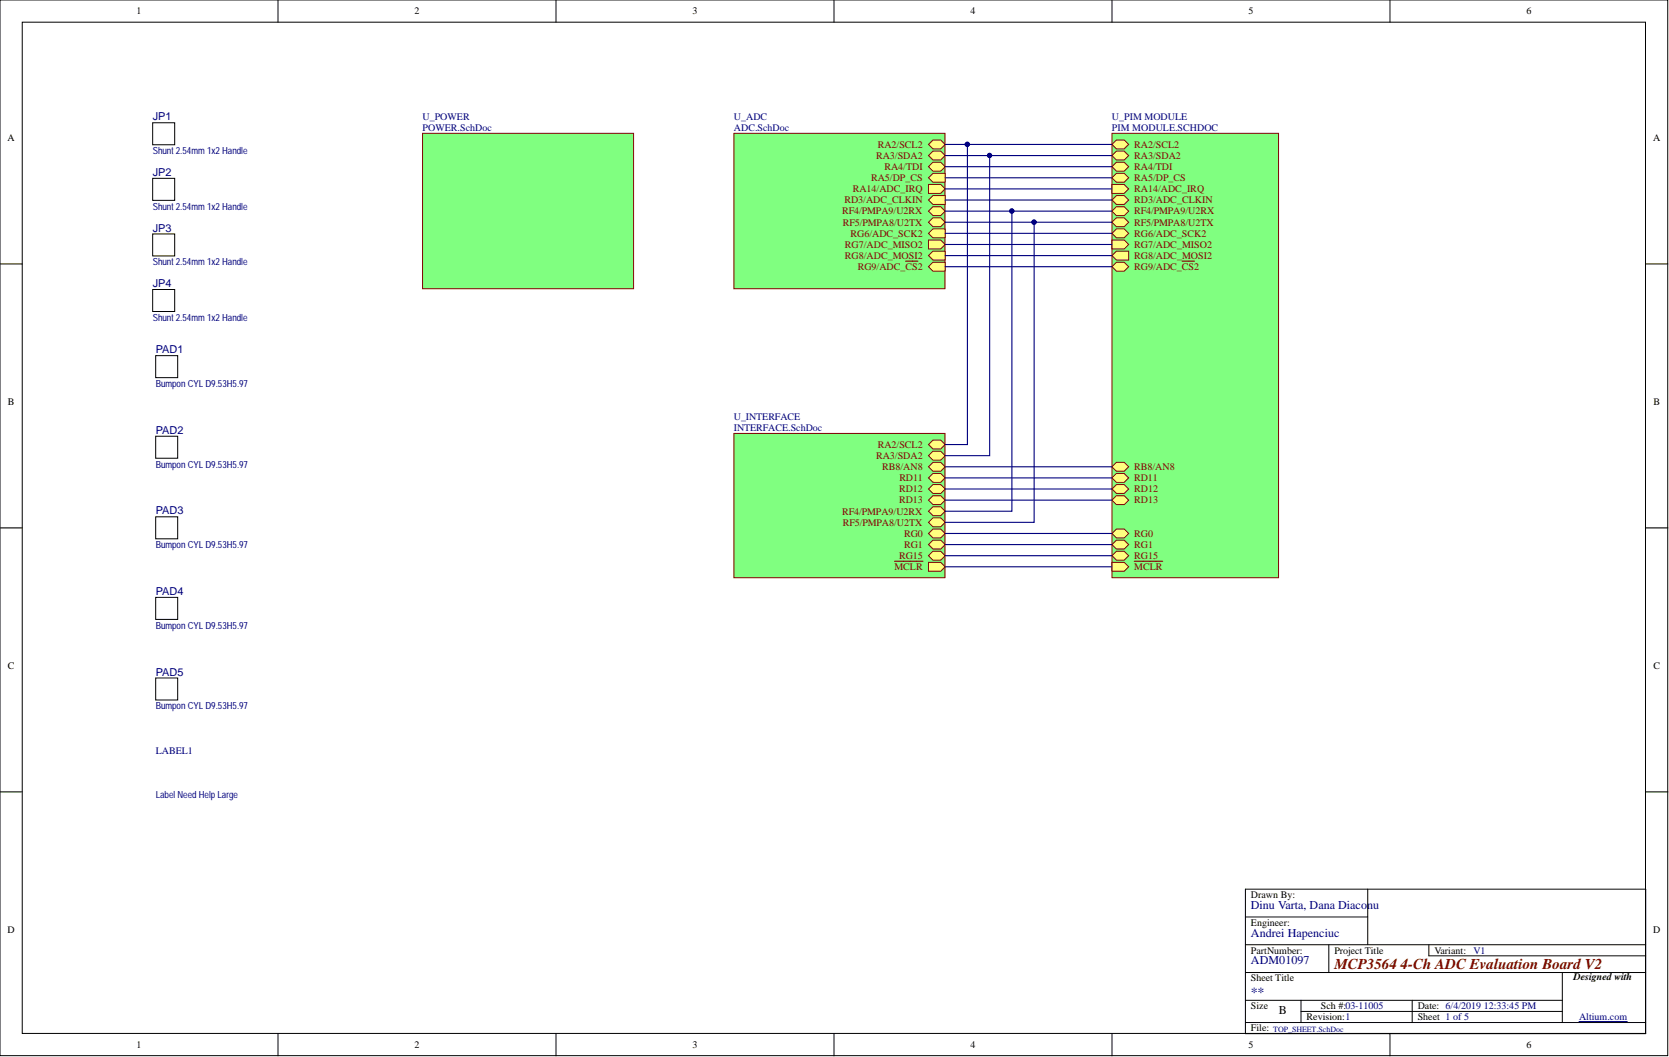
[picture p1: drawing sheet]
<svg xmlns="http://www.w3.org/2000/svg" width="381mm" height="241mm" viewBox="0 0 381 241" stroke-linecap="round" stroke-linejoin="round" font-family="sans-serif">
<g fill="#fff" stroke="#000" stroke-width=".23">
<path d="M0 0h380.7v241h-380.7z"/>
<path d="M5.1 5.1h370.5v230.8h-370.5z"/>
</g>
<g fill="none" stroke="#000" stroke-width=".23">
<path d="M63.5 0v5.1M126.9 0v5.1M190.4 0v5.1M253.8 0v5.1M317.3 0v5.1M34.9 28h5v5.1h-5zM34.9 53.4h5v5h-5zM34.9 40.7h5v5h-5zM0 60.3h5.1M34.9 66.1h5v5h-5zM375.7 60.3h5.1M35.5 81.2h5.1v5h-5.1z"/>
<path d="M35.5 99.6h5.1v5h-5.1zM35.5 118h5.1v5h-5.1zM0 120.5h5.1M35.5 136.4h5.1v5h-5.1zM375.7 120.5h5.1M35.5 154.8h5.1v5h-5.1zM0 180.8h5.1M375.7 180.8h5.1M284.3 209.3h27.9M284.3 215.7h91.4M284.3 203h91.4v33h-91.4zM303.3 215.7v6.3"/>
<path d="M312.2 203v12.7M326.2 215.7v2.5h49.5M63.5 236v5M126.9 236v5M190.4 236v5M253.8 236v5M284.3 222h91.4M284.3 233.4h91.4M284.3 228.4h72.3M297 228.4v5M297 230.9h59.6M317.3 236v5"/>
<path d="M322.4 228.4v5M356.6 222v11.4"/>
</g>
<path d="M356.6 222.3h17.8v11.1h-17.8z" fill="#fff" stroke="#fff" stroke-width=".23"/>
<path d="M360.5 233.2h11" fill="none" stroke="#000080" stroke-width=".23"/>
<g fill="#80ff80" stroke="#800000" stroke-width=".23">
<path d="M96.5 30.4h48.1v35.5h-48.1z"/>
<path d="M253.8 30.4h38.1v101.5h-38.1z"/>
</g>
<path d="M253.8 38.1l1.1-1.1h1.7l1 1.1-1 1h-1.7z" fill-rule="evenodd" fill="#ffff80"/>
<path d="M253.8 38.1l1.1-1.1h1.7l1 1.1-1 1h-1.7z" fill="none" stroke="#800000" stroke-width=".23"/>
<path d="M253.8 126.9l1.1-1.1h1.7l1 1.1-1 1h-1.7z" fill-rule="evenodd" fill="#ffff80"/>
<path d="M253.8 126.9l1.1-1.1h1.7l1 1.1-1 1h-1.7z" fill="none" stroke="#800000" stroke-width=".23"/>
<path d="M253.8 106.6l1.1-1.1h1.7l1 1.1-1 1h-1.7z" fill-rule="evenodd" fill="#ffff80"/>
<path d="M253.8 106.6l1.1-1.1h1.7l1 1.1-1 1h-1.7z" fill="none" stroke="#800000" stroke-width=".23"/>
<path d="M253.8 121.8l1.1-1h1.7l1 1-1 1h-1.7z" fill-rule="evenodd" fill="#ffff80"/>
<path d="M253.8 121.8l1.1-1h1.7l1 1-1 1h-1.7z" fill="none" stroke="#800000" stroke-width=".23"/>
<path d="M253.8 124.3l1.1-1h1.7l1 1-1 1h-1.7z" fill-rule="evenodd" fill="#ffff80"/>
<path d="M253.8 124.3l1.1-1h1.7l1 1-1 1h-1.7z" fill="none" stroke="#800000" stroke-width=".23"/>
<path d="M253.8 114.2l1.1-1h1.7l1 1-1 1h-1.7z" fill-rule="evenodd" fill="#ffff80"/>
<path d="M253.8 114.2l1.1-1h1.7l1 1-1 1h-1.7z" fill="none" stroke="#800000" stroke-width=".23"/>
<path d="M253.8 48.2l1.1-1h1.7l1 1-1 1h-1.7z" fill-rule="evenodd" fill="#ffff80"/>
<path d="M253.8 48.2l1.1-1h1.7l1 1-1 1h-1.7z" fill="none" stroke="#800000" stroke-width=".23"/>
<path d="M253.8 50.7l1.1-1h1.7l1 1-1 1.1h-1.7z" fill-rule="evenodd" fill="#ffff80"/>
<path d="M253.8 50.7l1.1-1h1.7l1 1-1 1.1h-1.7z" fill="none" stroke="#800000" stroke-width=".23"/>
<path d="M253.8 33l1.1-1h1.7l1 1-1 1h-1.7z" fill-rule="evenodd" fill="#ffff80"/>
<path d="M253.8 33l1.1-1h1.7l1 1-1 1h-1.7z" fill="none" stroke="#800000" stroke-width=".23"/>
<path d="M253.8 35.5l1.1-1h1.7l1 1-1 1h-1.7z" fill-rule="evenodd" fill="#ffff80"/>
<path d="M253.8 35.5l1.1-1h1.7l1 1-1 1h-1.7z" fill="none" stroke="#800000" stroke-width=".23"/>
<path d="M253.8 58.4l1.1-1.1h2.7v2.1h-2.7z" fill-rule="evenodd" fill="#ffff80"/>
<path d="M253.8 58.4l1.1-1.1h2.7v2.1h-2.7z" fill="none" stroke="#800000" stroke-width=".23"/>
<path d="M253.8 53.3l1.1-1h1.7l1 1-1 1h-1.7z" fill-rule="evenodd" fill="#ffff80"/>
<path d="M253.8 53.3l1.1-1h1.7l1 1-1 1h-1.7z" fill="none" stroke="#800000" stroke-width=".23"/>
<path d="M253.8 60.9l1.1-1h1.7l1 1-1 1h-1.7z" fill-rule="evenodd" fill="#ffff80"/>
<path d="M253.8 60.9l1.1-1h1.7l1 1-1 1h-1.7z" fill="none" stroke="#800000" stroke-width=".23"/>
<path d="M269.9 59.6h2.8" fill="none" stroke="#800000" stroke-width=".25"/>
<path d="M253.8 40.6l1.1-1h1.7l1 1-1 1h-1.7z" fill-rule="evenodd" fill="#ffff80"/>
<path d="M253.8 40.6l1.1-1h1.7l1 1-1 1h-1.7z" fill="none" stroke="#800000" stroke-width=".23"/>
<path d="M253.8 45.7l1.1-1.1h1.7l1 1.1-1 1h-1.7z" fill-rule="evenodd" fill="#ffff80"/>
<path d="M253.8 45.7l1.1-1.1h1.7l1 1.1-1 1h-1.7z" fill="none" stroke="#800000" stroke-width=".23"/>
<path d="M253.8 54.8h2.8l1 1-1 1h-2.8z" fill-rule="evenodd" fill="#ffff80"/>
<path d="M253.8 54.8h2.8l1 1-1 1h-2.8z" fill="none" stroke="#800000" stroke-width=".23"/>
<path d="M253.8 111.6l1.1-1h1.7l1 1-1 1.1h-1.7z" fill-rule="evenodd" fill="#ffff80"/>
<path d="M253.8 111.6l1.1-1h1.7l1 1-1 1.1h-1.7z" fill="none" stroke="#800000" stroke-width=".23"/>
<path d="M253.8 109.1l1.1-1h1.7l1 1-1 1h-1.7z" fill-rule="evenodd" fill="#ffff80"/>
<path d="M253.8 109.1l1.1-1h1.7l1 1-1 1h-1.7z" fill="none" stroke="#800000" stroke-width=".23"/>
<path d="M253.8 42.1h2.8l1 1-1 1h-2.8z" fill-rule="evenodd" fill="#ffff80"/>
<path d="M253.8 42.1h2.8l1 1-1 1h-2.8z" fill="none" stroke="#800000" stroke-width=".23"/>
<path d="M253.8 128.4h2.8l1 1-1 1h-2.8z" fill-rule="evenodd" fill="#ffff80"/>
<path d="M253.8 128.4h2.8l1 1-1 1h-2.8z" fill="none" stroke="#800000" stroke-width=".23"/>
<path d="M258.9 128.1h6.5" fill="none" stroke="#800000" stroke-width=".25"/>
<path d="M167.5 30.4h48.2v35.5h-48.2z" fill="#80ff80" stroke="#800000" stroke-width=".23"/>
<path d="M212 60.9l1-1h2.8v2h-2.8z" fill-rule="evenodd" fill="#ffff80"/>
<path d="M212 60.9l1-1h2.8v2h-2.8z" fill="none" stroke="#800000" stroke-width=".23"/>
<path d="M206.7 59.6h2.8" fill="none" stroke="#800000" stroke-width=".25"/>
<path d="M212 54.8h2.8l1 1-1 1h-2.8z" fill-rule="evenodd" fill="#ffff80"/>
<path d="M212 54.8h2.8l1 1-1 1h-2.8z" fill="none" stroke="#800000" stroke-width=".23"/>
<path d="M212 53.3l1-1h2.8v2h-2.8z" fill-rule="evenodd" fill="#ffff80"/>
<path d="M212 53.3l1-1h2.8v2h-2.8z" fill="none" stroke="#800000" stroke-width=".23"/>
<path d="M212 58.4l1-1.1h2.8v2.1h-2.8z" fill-rule="evenodd" fill="#ffff80"/>
<path d="M212 58.4l1-1.1h2.8v2.1h-2.8z" fill="none" stroke="#800000" stroke-width=".23"/>
<path d="M212 48.2l1-1h1.8l1 1-1 1h-1.8z" fill-rule="evenodd" fill="#ffff80"/>
<path d="M212 48.2l1-1h1.8l1 1-1 1h-1.8z" fill="none" stroke="#800000" stroke-width=".23"/>
<path d="M212 50.7l1-1h1.8l1 1-1 1.1h-1.8z" fill-rule="evenodd" fill="#ffff80"/>
<path d="M212 50.7l1-1h1.8l1 1-1 1.1h-1.8z" fill="none" stroke="#800000" stroke-width=".23"/>
<path d="M212 40.6l1-1h2.8v2h-2.8z" fill-rule="evenodd" fill="#ffff80"/>
<path d="M212 40.6l1-1h2.8v2h-2.8z" fill="none" stroke="#800000" stroke-width=".23"/>
<path d="M212 38.1l1-1.1h1.8l1 1.1-1 1h-1.8z" fill-rule="evenodd" fill="#ffff80"/>
<path d="M212 38.1l1-1.1h1.8l1 1.1-1 1h-1.8z" fill="none" stroke="#800000" stroke-width=".23"/>
<path d="M212 33l1-1h1.8l1 1-1 1h-1.8z" fill-rule="evenodd" fill="#ffff80"/>
<path d="M212 33l1-1h1.8l1 1-1 1h-1.8z" fill="none" stroke="#800000" stroke-width=".23"/>
<path d="M212 35.5l1-1h1.8l1 1-1 1h-1.8z" fill-rule="evenodd" fill="#ffff80"/>
<path d="M212 35.5l1-1h1.8l1 1-1 1h-1.8z" fill="none" stroke="#800000" stroke-width=".23"/>
<path d="M212 42.1h2.8l1 1-1 1h-2.8z" fill-rule="evenodd" fill="#ffff80"/>
<path d="M212 42.1h2.8l1 1-1 1h-2.8z" fill="none" stroke="#800000" stroke-width=".23"/>
<path d="M212 45.7l1-1.1h2.8v2.1h-2.8z" fill-rule="evenodd" fill="#ffff80"/>
<path d="M212 45.7l1-1.1h2.8v2.1h-2.8z" fill="none" stroke="#800000" stroke-width=".23"/>
<path d="M167.5 98.9h48.2v33h-48.2z" fill="#80ff80" stroke="#800000" stroke-width=".23"/>
<path d="M212 128.4h2.8l1 1-1 1h-2.8z" fill-rule="evenodd" fill="#ffff80"/>
<path d="M212 128.4h2.8l1 1-1 1h-2.8z" fill="none" stroke="#800000" stroke-width=".23"/>
<path d="M204.2 128.1h6.5" fill="none" stroke="#800000" stroke-width=".25"/>
<path d="M212 109.1l1-1h1.8l1 1-1 1h-1.8z" fill-rule="evenodd" fill="#ffff80"/>
<path d="M212 109.1l1-1h1.8l1 1-1 1h-1.8z" fill="none" stroke="#800000" stroke-width=".23"/>
<path d="M212 119.2l1-1h1.8l1 1-1 1.1h-1.8z" fill-rule="evenodd" fill="#ffff80"/>
<path d="M212 119.2l1-1h1.8l1 1-1 1.1h-1.8z" fill="none" stroke="#800000" stroke-width=".23"/>
<path d="M212 116.7l1-1h1.8l1 1-1 1h-1.8z" fill-rule="evenodd" fill="#ffff80"/>
<path d="M212 116.7l1-1h1.8l1 1-1 1h-1.8z" fill="none" stroke="#800000" stroke-width=".23"/>
<path d="M212 111.6l1-1h1.8l1 1-1 1.1h-1.8z" fill-rule="evenodd" fill="#ffff80"/>
<path d="M212 111.6l1-1h1.8l1 1-1 1.1h-1.8z" fill="none" stroke="#800000" stroke-width=".23"/>
<path d="M212 114.2l1-1h1.8l1 1-1 1h-1.8z" fill-rule="evenodd" fill="#ffff80"/>
<path d="M212 114.2l1-1h1.8l1 1-1 1h-1.8z" fill="none" stroke="#800000" stroke-width=".23"/>
<path d="M212 101.5l1-1h1.8l1 1-1 1h-1.8z" fill-rule="evenodd" fill="#ffff80"/>
<path d="M212 101.5l1-1h1.8l1 1-1 1h-1.8z" fill="none" stroke="#800000" stroke-width=".23"/>
<path d="M212 104l1-1h1.8l1 1-1 1h-1.8z" fill-rule="evenodd" fill="#ffff80"/>
<path d="M212 104l1-1h1.8l1 1-1 1h-1.8z" fill="none" stroke="#800000" stroke-width=".23"/>
<path d="M212 124.3l1-1h1.8l1 1-1 1h-1.8z" fill-rule="evenodd" fill="#ffff80"/>
<path d="M212 124.3l1-1h1.8l1 1-1 1h-1.8z" fill="none" stroke="#800000" stroke-width=".23"/>
<path d="M212 121.8l1-1h1.8l1 1-1 1h-1.8z" fill-rule="evenodd" fill="#ffff80"/>
<path d="M212 121.8l1-1h1.8l1 1-1 1h-1.8z" fill="none" stroke="#800000" stroke-width=".23"/>
<path d="M212 106.6l1-1.1h1.8l1 1.1-1 1h-1.8z" fill-rule="evenodd" fill="#ffff80"/>
<path d="M212 106.6l1-1.1h1.8l1 1.1-1 1h-1.8z" fill="none" stroke="#800000" stroke-width=".23"/>
<path d="M212 126.9l1-1.1h1.8l1 1.1-1 1h-1.8z" fill-rule="evenodd" fill="#ffff80"/>
<path d="M212 126.9l1-1.1h1.8l1 1.1-1 1h-1.8z" fill="none" stroke="#800000" stroke-width=".23"/>
<g fill="none" stroke="#000080" stroke-width=".25">
<path d="M215.8 35.5h38M215.8 33h38M215.8 38.1h38M220.8 33v68.5h-5M225.9 35.5v68.5h-10.1M215.8 48.2h38M215.8 50.7h38M215.8 45.7h38M215.8 43.1h38M215.8 40.6h38M215.8 53.3h38M215.8 55.8h38"/>
<path d="M215.8 58.4h38M231 48.2v68.5h-15.2M236.1 50.7v68.5h-20.3M215.8 60.9h38M215.8 114.2h38M215.8 111.6h38M215.8 109.1h38M215.8 106.6h38M215.8 129.4h38M215.8 126.9h38M215.8 124.3h38M215.8 121.8h38"/>
</g>
<g fill="#000080" stroke="#000080" stroke-width=".23">
<circle cx="225.9" cy="35.5" r=".48"/>
<circle cx="220.8" cy="33" r=".48"/>
<circle cx="231" cy="48.2" r=".48"/>
<circle cx="236" cy="50.7" r=".48"/>
</g>
<text font-size="3.4" fill="#800000" x="304.6" y="221.3">MCP3564 4-Ch ADC Evaluation Board V2</text>
<text font-size="3.2" fill="#000080" x="285.6" y="227.7">**</text>
<g font-size="2.7" fill="#000080">
<text x="285.6" y="207.5">Dinu Varta, Dana Diaconu</text>
<text x="285.6" y="213.8">Andrei Hapenciuc</text>
<text x="285.6" y="220.2">ADM01097</text>
</g>
<text font-size="2.7" x="291.9" y="231.6">B</text>
<g font-size="2.5" fill="#000080">
<text x="34.9" y="27.5">JP1</text>
<text x="34.9" y="40.2">JP2</text>
<text x="34.9" y="52.9">JP3</text>
<text x="34.9" y="65.5">JP4</text>
<text x="35.5" y="80.6">PAD1</text>
<text x="35.5" y="99">PAD2</text>
<text x="35.5" y="117.4">PAD3</text>
<text x="35.5" y="135.8">PAD4</text>
<text x="35.5" y="154.2">PAD5</text>
</g>
<g font-size="2.3">
<text x="31.1" y="3.3">1</text>
<text x="94.6" y="3.3">2</text>
<text x="158.1" y="3.3">3</text>
<text x="221.5" y="3.3">4</text>
<text x="285" y="3.3">5</text>
<text x="348.4" y="3.3">6</text>
<text x="1.7" y="32.2">A</text>
<text x="377.4" y="32.2">A</text>
<text x="1.8" y="92.4">B</text>
<text x="377.5" y="92.4">B</text>
<text x="1.8" y="152.7">C</text>
<text x="377.5" y="152.7">C</text>
<text x="285.6" y="205">Drawn By:</text>
<text x="1.7" y="213">D</text>
<text x="285.6" y="211.4">Engineer:</text>
<text x="377.4" y="213">D</text>
<text x="285.6" y="217.7">PartNumber:</text>
<text x="304.6" y="217.7">Project Title</text>
<text x="327.5" y="217.7">Variant:</text>
<text x="285.6" y="224">Sheet Title</text>
<text x="359.2" y="223.8">Designed with</text>
<text x="285.6" y="230.4">Size</text>
<text x="298.3" y="232.9">Revision:1</text>
<text x="301.5" y="230.4">Sch #:03-11005</text>
<text x="323.6" y="230.4">Date: 6/4/2019 12:33:45 PM</text>
<text x="323.6" y="232.9">Sheet 1 of 5</text>
<text x="31.1" y="239.3">1</text>
<text x="94.6" y="239.3">2</text>
<text x="158.1" y="239.3">3</text>
<text x="221.5" y="239.3">4</text>
<text x="285" y="239.3">5</text>
<text x="285.6" y="235.5">File:</text>
<text x="348.4" y="239.3">6</text>
</g>
<g font-size="2.3" fill="#000080">
<text x="96.5" y="27.4">U_POWER</text>
<text x="96.5" y="29.9">POWER.SchDoc</text>
<text x="167.5" y="27.4">U_ADC</text>
<text x="167.5" y="29.9">ADC.SchDoc</text>
<text x="253.8" y="27.4">U_PIM MODULE</text>
<text x="253.8" y="29.9">PIM MODULE.SCHDOC</text>
<text x="167.5" y="95.9">U_INTERFACE</text>
<text x="167.5" y="98.4">INTERFACE.SchDoc</text>
<text x="35.5" y="172">LABEL1</text>
<text x="336.3" y="217.7">V1</text>
<text x="360.5" y="232.9">Altium.com</text>
</g>
<g font-size="2.3" fill="#800000">
<text x="200.4" y="33.7">RA2/SCL2</text>
<text x="258.9" y="33.7">RA2/SCL2</text>
<text x="198.8" y="41.3">RA5/DP_CS</text>
<text x="200" y="36.3">RA3/SDA2</text>
<text x="201.9" y="38.8">RA4/TDI</text>
<text x="258.9" y="38.8">RA4/TDI</text>
<text x="258.9" y="36.3">RA3/SDA2</text>
<text x="258.9" y="41.3">RA5/DP_CS</text>
<text x="192.8" y="46.4">RD3/ADC_CLKIN</text>
<text x="194.7" y="43.9">RA14/ADC_IRQ</text>
<text x="258.9" y="46.4">RD3/ADC_CLKIN</text>
<text x="258.9" y="43.9">RA14/ADC_IRQ</text>
<text x="192.3" y="49">RF4/PMPA9/U2RX</text>
<text x="192.4" y="51.5">RF5/PMPA8/U2TX</text>
<text x="258.9" y="49">RF4/PMPA9/U2RX</text>
<text x="258.9" y="51.5">RF5/PMPA8/U2TX</text>
<text x="192.9" y="56.6">RG7/ADC_MISO2</text>
<text x="192.9" y="59.1">RG8/ADC_MOSI2</text>
<text x="194.1" y="54">RG6/ADC_SCK2</text>
<text x="258.9" y="59.1">RG8/ADC_MOSI2</text>
<text x="258.9" y="54">RG6/ADC_SCK2</text>
<text x="258.9" y="56.6">RG7/ADC_MISO2</text>
<text x="195.8" y="61.6">RG9/ADC_CS2</text>
<text x="258.9" y="61.6">RG9/ADC_CS2</text>
<text x="200" y="104.8">RA3/SDA2</text>
<text x="200.4" y="102.2">RA2/SCL2</text>
<text x="201.4" y="107.3">RB8/AN8</text>
<text x="258.9" y="107.3">RB8/AN8</text>
<text x="205.2" y="112.4">RD12</text>
<text x="205.3" y="109.9">RD11</text>
<text x="258.9" y="112.4">RD12</text>
<text x="258.9" y="109.9">RD11</text>
<text x="192.3" y="117.5">RF4/PMPA9/U2RX</text>
<text x="205.2" y="114.9">RD13</text>
<text x="258.9" y="114.9">RD13</text>
<text x="192.4" y="120">RF5/PMPA8/U2TX</text>
<text x="206.4" y="125.1">RG1</text>
<text x="206.4" y="122.5">RG0</text>
<text x="258.9" y="122.5">RG0</text>
<text x="258.9" y="125.1">RG1</text>
<text x="204.2" y="130.2">MCLR</text>
<text x="205.2" y="127.6">RG15</text>
<text x="258.9" y="127.6">RG15</text>
<text x="258.9" y="130.2">MCLR</text>
</g>
<g font-size="2.2" fill="#000080">
<text x="34.9" y="35.2">Shunt 2.54mm 1x2 Handle</text>
<text x="34.9" y="47.9">Shunt 2.54mm 1x2 Handle</text>
<text x="34.9" y="60.5">Shunt 2.54mm 1x2 Handle</text>
<text x="34.9" y="73.2">Shunt 2.54mm 1x2 Handle</text>
<text x="35.5" y="88.3">Bumpon CYL D9.53H5.97</text>
<text x="35.5" y="106.7">Bumpon CYL D9.53H5.97</text>
<text x="35.5" y="125.1">Bumpon CYL D9.53H5.97</text>
<text x="35.5" y="143.5">Bumpon CYL D9.53H5.97</text>
<text x="35.5" y="161.9">Bumpon CYL D9.53H5.97</text>
<text x="35.5" y="182.2">Label Need Help Large</text>
</g>
<text font-size="1.8" fill="#000080" x="290.6" y="235.6">TOP_SHEET.SchDoc</text>
</svg>
